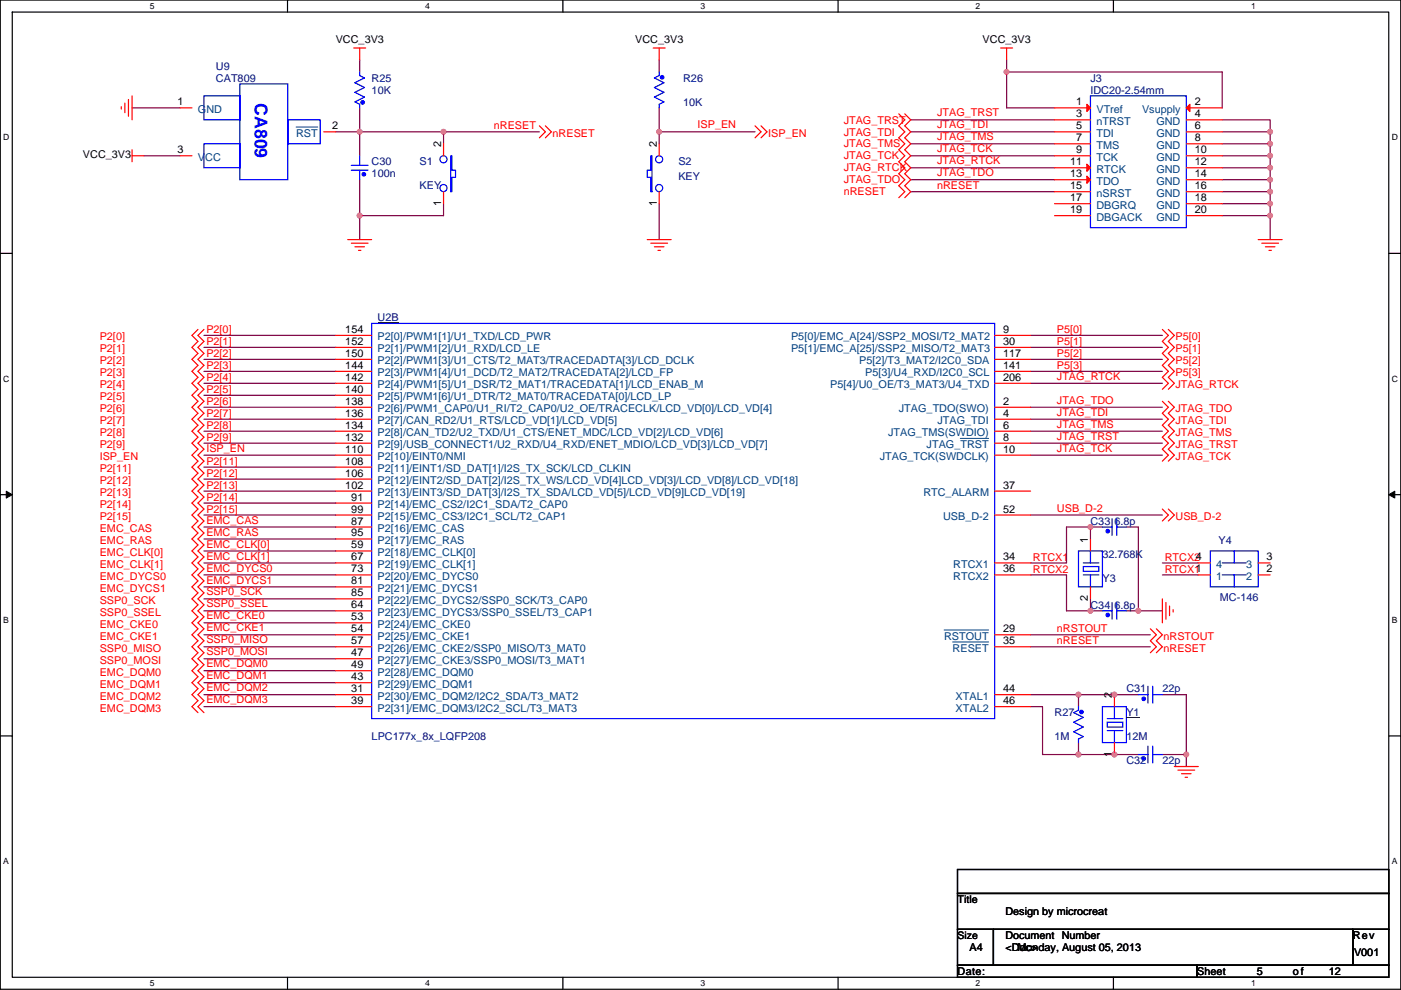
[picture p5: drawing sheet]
<svg xmlns="http://www.w3.org/2000/svg" width="297mm" height="210mm" viewBox="0 0 297 210" stroke-linecap="round" stroke-linejoin="round" font-family="sans-serif">
<path d="M.1 0h296.9v209.8h-296.9zM2.6 2.6h291.8v204.7h-291.8z" fill="none" stroke="#000" stroke-width=".25"/>
<g fill="#fff">
<path d="M31.8 .3h1v2h-1z"/>
<path d="M31.8 207.5h1v2.1h-1z"/>
</g>
<path d="M61 0v2.6M61 207.3v2.5" fill="none" stroke="#000" stroke-width=".25"/>
<g fill="#fff">
<path d="M90.1 .3h1v2h-1z"/>
<path d="M90.1 207.5h1v2.1h-1z"/>
</g>
<path d="M119.3 0v2.6M119.3 207.3v2.5" fill="none" stroke="#000" stroke-width=".25"/>
<g fill="#fff">
<path d="M148.5 .3h1v2h-1z"/>
<path d="M148.5 207.5h1v2.1h-1z"/>
</g>
<path d="M177.7 0v2.6M177.7 207.3v2.5" fill="none" stroke="#000" stroke-width=".25"/>
<g fill="#fff">
<path d="M206.9 .3h1v2h-1z"/>
<path d="M206.9 207.5h1v2.1h-1z"/>
</g>
<path d="M236.1 0v2.6M236.1 207.3v2.5" fill="none" stroke="#000" stroke-width=".25"/>
<g fill="#fff">
<path d="M265.2 .3h1v2h-1z"/>
<path d="M265.2 207.5h1v2.1h-1z"/>
<path d="M.7 28.2h1.3v2h-1.3z"/>
<path d="M295.1 28.2h1.3v2h-1.3z"/>
<path d="M.7 79.3h1.3v2.1h-1.3z"/>
<path d="M295.1 79.3h1.3v2.1h-1.3z"/>
</g>
<path d="M.1 53.7h2.5M294.4 53.7h2.6" fill="none" stroke="#000" stroke-width=".25"/>
<g fill="#fff">
<path d="M.7 130.5h1.2v2h-1.2z"/>
<path d="M295.1 130.5h1.2v2h-1.2z"/>
</g>
<path d="M.1 104.9h2.5M294.4 104.9h2.6" fill="none" stroke="#000" stroke-width=".25"/>
<path d="M1.3 104.2l1.3 .7-1.3 .7zM294.4 104.9l1.3-.7v1.4z" fill="#000" stroke="#000" stroke-width=".21"/>
<g fill="#fff">
<path d="M.7 181.7h1.2v2h-1.2z"/>
<path d="M295.1 181.7h1.2v2h-1.2z"/>
</g>
<path d="M.1 156.1h2.5M294.4 156.1h2.6M203 184.4h91.4v5.1h-91.4zM203 189.5h91.4v7.6h-91.4zM203 197.1h7.6v7.6h-7.6zM210.6 197.1h76.2v7.6h-76.2zM286.8 197.1h7.6v7.6h-7.6zM203 204.7h50.8v2.6h-50.8zM253.8 204.7h40.6v2.6h-40.6z" fill="none" stroke="#000" stroke-width=".25"/>
<g fill="none" stroke="#800040" stroke-width=".25">
<path d="M76.3 12.7v2.6M139.8 12.7v2.6M213.4 15.3v7.6h10.2M213.4 12.7v2.6M213.4 15.3h45.7v7.6M28 22.9h10.2M30.5 33h7.7M71.2 28h5.1M76.3 22.9v5.1M76.3 28v5M76.3 38.1v7.6M76.3 28h17.7"/>
<path d="M94 28v2.5M94 28h20.4M139.8 22.9v7.6M139.8 28h20.3M193.1 28h30.5M193.1 30.5h30.5M193.1 25.4h30.5M193.1 38.1h30.5M193.1 33h30.5M193.1 35.6h30.5M259.1 25.4h10.2v2.6M259.1 28h10.2"/>
<path d="M259.1 30.5h10.2v2.5M259.1 33h10.2M259.1 35.6h10.2M259.1 38.1h10.2M269.3 28v2.5M269.3 33v2.6M269.3 35.6v2.5M269.3 38.1v2.6M76.3 45.7v5.1M94 43.2v2.5h-17.7M139.8 43.2v7.6M193.1 40.7h30.5"/>
<path d="M259.1 40.7h10.2M259.1 43.2h10.2M259.1 45.7h10.2M269.3 40.7v2.5M269.3 43.2v2.5M269.3 45.7v5.1M43.2 71.1h28M43.2 73.7h28M43.2 76.2h28M43.2 78.8h28M218.5 71.1h27.9M218.5 73.7h27.9"/>
<path d="M218.5 76.2h27.9M218.5 78.8h27.9M43.2 96.5h28M43.2 81.3h28M43.2 83.8h28M43.2 86.4h28M43.2 88.9h28M43.2 91.5h28M43.2 94h28M43.2 99.1h28M218.5 86.4h27.9M218.5 88.9h27.9"/>
<path d="M218.5 91.5h27.9M218.5 94h27.9M218.5 96.5h27.9M218.5 81.3h27.9M43.2 111.8h28M43.2 114.3h28M43.2 116.9h28M43.2 119.4h28M43.2 101.6h28M43.2 104.2h28M43.2 106.7h28M43.2 109.2h28"/>
<path d="M218.5 109.2h27.9M231.2 111.8h-5.1v7.6h-7.6M231.2 111.8v2.5M231.2 111.8h2.5M238.8 111.8h2.6v17.8h-2.6M246.4 119.4h7.7M43.2 121.9h28M43.2 124.5h28M43.2 127h28M43.2 129.6h28M43.2 132.1h28M43.2 134.6h28"/>
<path d="M43.2 137.2h28M43.2 139.7h28M218.5 137.2h25.4M218.5 121.9h7.6v7.7h5.1M218.5 134.6h25.4M231.2 127v2.6M231.2 129.6h2.5M241.4 129.6h5M246.4 121.9h7.7M43.2 142.3h28M43.2 144.8h28M43.2 147.3h28"/>
<path d="M43.2 149.9h28M218.5 147.3h10.2M218.5 149.9h2.5v10.1h7.7M228.7 147.3h12.7M228.7 147.3v2.6M228.7 157.5v2.5M246.4 147.3h5.1v12.7M228.7 160h12.7M246.4 160h5.1M251.5 160v2.6"/>
</g>
<g fill="#f0f" stroke="#f0f" stroke-width=".25">
<circle cx="94" cy="27.9" r=".5"/>
<circle cx="76.2" cy="27.9" r=".5"/>
<circle cx="76.2" cy="45.7" r=".5"/>
<circle cx="139.7" cy="27.9" r=".5"/>
<circle cx="228.6" cy="147.3" r=".5"/>
<circle cx="236.3" cy="147.3" r=".5"/>
<circle cx="236.3" cy="160" r=".5"/>
<circle cx="251.5" cy="160" r=".5"/>
<circle cx="228.6" cy="160" r=".5"/>
<circle cx="241.3" cy="129.5" r=".5"/>
<circle cx="231.2" cy="111.8" r=".5"/>
<circle cx="213.4" cy="15.2" r=".5"/>
<circle cx="269.3" cy="27.9" r=".5"/>
<circle cx="269.3" cy="30.5" r=".5"/>
<circle cx="269.3" cy="33" r=".5"/>
<circle cx="269.3" cy="35.6" r=".5"/>
<circle cx="269.3" cy="38.1" r=".5"/>
<circle cx="269.3" cy="40.6" r=".5"/>
<circle cx="269.3" cy="43.2" r=".5"/>
<circle cx="269.3" cy="45.7" r=".5"/>
<circle cx="231.2" cy="129.5" r=".5"/>
</g>
<g fill="none" stroke="#f00" stroke-width=".25">
<path d="M75 10.2h2.5M76.3 10.2v2.5M76.3 15.3h.1M138.5 10.2h2.5M139.8 10.2v2.5M139.8 15.3h.1M212.2 10.2h2.5M213.4 10.2v2.5M25.7 22.6v.5M26.5 21.9v2M27.2 21.1v3.6M28 33h2.5"/>
<path d="M28 31.8v2.5M28 20.3v5.1M38.2 22.9h2.5M38.2 33h2.5M68.6 28h2.6M76.3 22.9h.1M76.3 38.1h.1M76.3 33h.1M94 30.5v2.5M114.4 26.7l1.2 1.3-1.2 1.2M115.6 26.7l1.3 1.3-1.3 1.2M139.8 30.5v2.5"/>
<path d="M139.8 22.9h.1M160.1 26.7l1.3 1.3-1.3 1.2M161.4 26.7l1.2 1.3-1.2 1.2M190.6 24.2l1.2 1.2-1.2 1.3 1.2 1.3-1.2 1.2 1.2 1.3-1.2 1.3 1.2 1.2-1.2 1.3 1.2 1.3-1.2 1.3 1.2 1.2-1.2 1.3 1.2 1.3-1.2 1.2M191.8 24.2l1.3 1.2-1.3 1.3 1.3 1.3-1.3 1.2 1.3 1.3-1.3 1.3 1.3 1.2-1.3 1.3 1.3 1.3-1.3 1.3 1.3 1.2-1.3 1.3 1.3 1.3-1.3 1.2M223.6 22.9h7.6M223.6 25.4h7.6M223.6 28h7.6M223.6 30.5h7.6M223.6 33h7.6M223.6 35.6h7.6M223.6 38.1h7.6"/>
<path d="M251.5 22.9h7.6M251.5 25.4h7.6M251.5 28h7.6M251.5 30.5h7.6M251.5 33h7.6M251.5 35.6h7.6M251.5 38.1h7.6M73.7 50.8h5.1M74.5 51.6h3.5M75.2 52.3h2.1M76 53.1h.5M94 40.7v2.5"/>
<path d="M137.2 50.8h5.1M138 51.6h3.5M138.7 52.3h2.1M139.5 53.1h.5M139.8 40.7v2.5M223.6 40.7h7.6M223.6 43.2h7.6M223.6 45.7h7.6M251.5 40.7h7.6M251.5 43.2h7.6M251.5 45.7h7.6M266.8 50.8h5"/>
<path d="M267.5 51.6h3.6M268.3 52.3h2M269 53.1h.6M42 69.9l-1.3 1.2 1.3 1.3-1.3 1.3 1.3 1.3-1.3 1.2 1.3 1.3-1.3 1.3 1.3 1.2-1.3 1.3 1.3 1.3-1.3 1.2 1.3 1.3-1.3 1.3 1.3 1.3-1.3 1.2 1.3 1.3-1.3 1.3 1.3 1.2-1.3 1.3 1.3 1.3-1.3 1.2 1.3 1.3-1.3 1.3 1.3 1.3-1.3 1.2 1.3 1.3-1.3 1.3 1.3 1.2-1.3 1.3 1.3 1.3-1.3 1.2 1.3 1.3-1.3 1.3 1.3 1.3-1.3 1.2 1.3 1.3-1.3 1.3 1.3 1.2-1.3 1.3 1.3 1.3-1.3 1.2 1.3 1.3-1.3 1.3 1.3 1.3-1.3 1.2 1.3 1.3-1.3 1.3 1.3 1.2-1.3 1.3 1.3 1.3-1.3 1.2 1.3 1.3-1.3 1.3 1.3 1.3-1.3 1.2 1.3 1.3-1.3 1.3 1.3 1.2-1.3 1.3 1.3 1.3-1.3 1.2 1.3 1.3-1.3 1.3 1.3 1.3M43.2 69.9l-1.2 1.2 1.2 1.3-1.2 1.3 1.2 1.3-1.2 1.2 1.2 1.3-1.2 1.3 1.2 1.2-1.2 1.3 1.2 1.3-1.2 1.2 1.2 1.3-1.2 1.3 1.2 1.3-1.2 1.2 1.2 1.3-1.2 1.3 1.2 1.2-1.2 1.3 1.2 1.3-1.2 1.2 1.2 1.3-1.2 1.3 1.2 1.3-1.2 1.2 1.2 1.3-1.2 1.3 1.2 1.2-1.2 1.3 1.2 1.3-1.2 1.2 1.2 1.3-1.2 1.3 1.2 1.3-1.2 1.2 1.2 1.3-1.2 1.3 1.2 1.2-1.2 1.3 1.2 1.3-1.2 1.2 1.2 1.3-1.2 1.3 1.2 1.3-1.2 1.2 1.2 1.3-1.2 1.3 1.2 1.2-1.2 1.3 1.2 1.3-1.2 1.2 1.2 1.3-1.2 1.3 1.2 1.3-1.2 1.2 1.2 1.3-1.2 1.3 1.2 1.2-1.2 1.3 1.2 1.3-1.2 1.2 1.2 1.3-1.2 1.3 1.2 1.3M71.2 71.1h7.6M71.2 73.7h7.6M71.2 76.2h7.6M71.2 78.8h7.6M210.9 71.1h7.6M210.9 73.7h7.6M210.9 76.2h7.6"/>
<path d="M210.9 78.8h7.6M246.4 69.9l1.3 1.2-1.3 1.3 1.3 1.3-1.3 1.3 1.3 1.2-1.3 1.3 1.3 1.3-1.3 1.2 1.3 1.3-1.3 1.3M247.7 69.9l1.3 1.2-1.3 1.3 1.3 1.3-1.3 1.3 1.3 1.2-1.3 1.3 1.3 1.3-1.3 1.2 1.3 1.3-1.3 1.3M71.2 81.3h7.6M71.2 83.8h7.6M71.2 86.4h7.6M71.2 88.9h7.6M71.2 91.5h7.6M71.2 94h7.6M71.2 96.5h7.6M71.2 99.1h7.6M210.9 86.4h7.6"/>
<path d="M210.9 88.9h7.6M210.9 91.5h7.6M210.9 94h7.6M210.9 96.5h7.6M210.9 81.3h7.6M246.4 85.1l1.3 1.3-1.3 1.3 1.3 1.2-1.3 1.3 1.3 1.3-1.3 1.2 1.3 1.3-1.3 1.3 1.3 1.2-1.3 1.3M247.7 85.1l1.3 1.3-1.3 1.3 1.3 1.2-1.3 1.3 1.3 1.3-1.3 1.2 1.3 1.3-1.3 1.3 1.3 1.2-1.3 1.3M71.2 101.6h7.6M71.2 104.2h7.6M71.2 106.7h7.6M71.2 109.2h7.6M71.2 111.8h7.6"/>
<path d="M71.2 114.3h7.6M71.2 116.9h7.6M71.2 119.4h7.6M210.9 104.2h7.6M210.9 119.4h7.6M210.9 109.2h7.6M231.2 114.3v2.6M233.7 111.8h.1M238.8 111.8h.1M246.4 108l1.3 1.2-1.3 1.3M247.7 108l1.3 1.2-1.3 1.3M254.1 119.4h2.5"/>
<path d="M266.8 119.4h2.5M71.2 121.9h7.6M71.2 124.5h7.6M71.2 127h7.6M71.2 129.6h7.6M71.2 132.1h7.6M71.2 134.6h7.6M71.2 137.2h7.6M71.2 139.7h7.6M210.9 137.2h7.6M210.9 134.6h7.6M210.9 121.9h7.6"/>
<path d="M231.2 124.5v2.5M233.7 129.6h.1M238.8 129.6h.1M243.9 133.4l1.3 1.2-1.3 1.3 1.3 1.3-1.3 1.3M245.2 133.4l1.2 1.2-1.2 1.3 1.2 1.3-1.2 1.3M246.4 127v5.1M247.2 127.8v3.5M248 128.5v2.1M248.7 129.3v.5M254.1 121.9h2.5M266.8 121.9h2.5M71.2 142.3h7.6"/>
<path d="M71.2 144.8h7.6M71.2 147.3h7.6M71.2 149.9h7.6M210.9 147.3h7.6M210.9 149.9h7.6M228.7 149.9h.1M228.7 157.5h.1M236.3 157.5v2.5M236.3 147.3v2.6M241.4 147.3h.1M246.4 147.3h.1M241.4 160h.1"/>
<path d="M246.4 160h.1M249 162.6h5.1M249.7 163.3h3.6M250.5 164.1h2M251.3 164.9h.5"/>
</g>
<g fill="none" stroke="#00f" stroke-width=".25">
<path d="M50.9 17.8h10.1v20.3h-10.1zM76.3 15.3v.7l1 .5-2.1 1 2.1 1.1-2.1 1 2.1 1-2.1 1 1.1 .5v.8M139.8 15.3v.7l-1.1 .5 2.1 1-2.1 1.1 2.1 1-2.1 1 2.1 1-1 .5v.8M43.2 30.5h7.7v5.1h-7.7zM43.2 20.3h7.7v5.1h-7.7zM61 25.4h6.9v5.1h-6.9zM74.5 35.1h3.5M74.5 36.1h3.5M76.3 36.1v2M76.3 33v2.1M95.6 33h.2v3.1h.8v1.5h-.8v3.1h-.2zM138 33h.2v7.7h-.2v-3.1h-.8v-1.5h.8z"/>
<path d="M231.2 20.3h20.3v28h-20.3zM78.8 68.6h132.1v83.8h-132.1zM228.7 116.9h5v7.6h-5zM229.7 119.4h3.3M231.2 116.9v2.5M233.7 111.8h2.1M235.8 110v3.6M236.8 110v3.6M236.8 111.8h2M256.6 116.9h10.2v7.6h-10.2zM259.1 119.4h5.1M261.7 116.9v2.5"/>
<path d="M229.7 120.2h3.3v1h-3.3zM229.7 121.9h3.3M231.2 121.9v2.6M233.7 129.6h2.1M235.8 127.8v3.5M236.8 127.8v3.5M236.8 129.6h2M259.1 121.9h5.1M261.7 121.9v2.6M228.7 149.9v.7l-1.1 .6 2.1 1-2.1 1 2.1 1-2.1 1 2.1 1-1 .5v.8M233.7 149.9h5.1v7.6h-5.1zM234.8 153.2h3.3v1h-3.3z"/>
<path d="M234.8 152.4h3.3M234.8 155h3.3M236.3 149.9v2.5M236.3 155v2.5M241.4 147.3h2M243.4 158.3v3.5M243.4 145.6v3.5M244.4 158.3v3.5M244.4 145.6v3.5M244.4 147.3h2M241.4 160h2M244.4 160h2"/>
<circle cx="94" cy="33.8" r=".76"/>
<circle cx="94" cy="39.9" r=".76"/>
<circle cx="139.7" cy="39.9" r=".76"/>
<circle cx="139.7" cy="33.8" r=".76"/>
</g>
<g fill="#00f" stroke="#00f" stroke-width=".25">
<circle cx="229.3" cy="151" r=".38"/>
<circle cx="234.9" cy="112.7" r=".38"/>
<circle cx="242.5" cy="160.9" r=".38"/>
<circle cx="234.9" cy="130.4" r=".38"/>
<circle cx="140.4" cy="16.4" r=".38"/>
<circle cx="76.9" cy="21.7" r=".38"/>
<circle cx="242.5" cy="148.2" r=".38"/>
<circle cx="77.1" cy="37" r=".38"/>
</g>
<path d="M62.8 26.9h4.6M203.6 93h6M200.2 133.6h9.4M202 136.2h7.6" fill="none" stroke="#004080" stroke-width=".21"/>
<path d="M80.1 68.4h4.4M238.8 152.3h2.8" fill="none" stroke="#000080" stroke-width=".21"/>
<g fill="#f00" stroke="#f00" stroke-width=".25">
<path d="M230.4 22.1l.8 .8-.8 .7z"/>
<path d="M251.5 22.9l.8-.8v1.5z"/>
<path d="M230.4 34.8l.8 .8-.8 .7z"/>
<path d="M230.4 37.4l.8 .7-.8 .8z"/>
</g>
<text font-size="3.7" fill="#00f" x="54" y="21.9" transform="rotate(90 54 21.9)">CA809</text>
<g font-size="2.3">
<text x="71.2" y="9.2">VCC_3V3</text>
<text x="134.7" y="9.2">VCC_3V3</text>
<text x="208.3" y="9.2">VCC_3V3</text>
<text x="37.7" y="22.4">1</text>
<text x="228.2" y="22.4">1</text>
<text x="253.3" y="22.4">2</text>
<text x="70.4" y="27.4">2</text>
<text x="228.2" y="24.9">3</text>
<text x="228.2" y="27.4">5</text>
<text x="228.2" y="30">7</text>
<text x="253.3" y="24.9">4</text>
<text x="253.3" y="27.4">6</text>
<text x="253.3" y="30">8</text>
<text x="17.6" y="33.6">VCC_3V3</text>
<text x="37.7" y="32.5">3</text>
<text x="93.5" y="31.3" transform="rotate(-90 93.5 31.3)">2</text>
<text x="139.2" y="31.3" transform="rotate(-90 139.2 31.3)">2</text>
<text x="226.9" y="35.1">11</text>
<text x="228.2" y="32.5">9</text>
<text x="253.3" y="32.5">10</text>
<text x="253.3" y="35.1">12</text>
<text x="226.9" y="37.6">13</text>
<text x="226.9" y="40.1">15</text>
<text x="253.3" y="37.6">14</text>
<text x="253.3" y="40.1">16</text>
<text x="93.5" y="43.7" transform="rotate(-90 93.5 43.7)">1</text>
<text x="139.2" y="43.7" transform="rotate(-90 139.2 43.7)">1</text>
<text x="226.9" y="42.7">17</text>
<text x="226.9" y="45.2">19</text>
<text x="253.3" y="42.7">18</text>
<text x="253.3" y="45.2">20</text>
<text x="73.2" y="70.6">154</text>
<text x="212.7" y="70.6">9</text>
<text x="73.2" y="73.2">152</text>
<text x="73.2" y="75.7">150</text>
<text x="212.7" y="75.7">117</text>
<text x="212.7" y="73.2">30</text>
<text x="73.2" y="78.2">144</text>
<text x="73.2" y="80.8">142</text>
<text x="73.2" y="83.3">140</text>
<text x="212.7" y="80.8">206</text>
<text x="212.7" y="78.2">141</text>
<text x="73.2" y="85.9">138</text>
<text x="73.2" y="88.4">136</text>
<text x="212.7" y="88.4">4</text>
<text x="212.7" y="85.9">2</text>
<text x="73.2" y="90.9">134</text>
<text x="73.2" y="93.5">132</text>
<text x="212.7" y="90.9">6</text>
<text x="212.7" y="93.5">8</text>
<text x="73.2" y="96">110</text>
<text x="73.2" y="98.6">108</text>
<text x="73.2" y="101.1">106</text>
<text x="212.7" y="96">10</text>
<text x="73.2" y="103.6">102</text>
<text x="74.5" y="106.2">91</text>
<text x="212.7" y="103.6">37</text>
<text x="74.5" y="108.7">99</text>
<text x="74.5" y="111.3">87</text>
<text x="74.5" y="113.8">95</text>
<text x="212.7" y="108.7">52</text>
<text x="74.5" y="116.3">59</text>
<text x="74.5" y="118.9">67</text>
<text x="212.7" y="118.9">34</text>
<text x="230.7" y="115.1" transform="rotate(-90 230.7 115.1)">1</text>
<text x="268.5" y="118.9">3</text>
<text x="74.5" y="121.4">73</text>
<text x="74.5" y="124">81</text>
<text x="212.7" y="121.4">36</text>
<text x="268.5" y="121.4">2</text>
<text x="74.5" y="126.5">85</text>
<text x="74.5" y="129">64</text>
<text x="74.5" y="131.6">53</text>
<text x="230.7" y="127.6" transform="rotate(-90 230.7 127.6)">2</text>
<text x="74.5" y="134.1">54</text>
<text x="74.5" y="136.7">57</text>
<text x="212.7" y="136.7">35</text>
<text x="212.7" y="134.1">29</text>
<text x="74.5" y="139.2">47</text>
<text x="74.5" y="141.7">49</text>
<text x="74.5" y="144.3">43</text>
<text x="74.5" y="146.8">31</text>
<text x="74.5" y="149.4">39</text>
<text x="212.7" y="146.8">44</text>
<text x="212.7" y="149.4">46</text>
<text x="235.8" y="148.1" transform="rotate(-90 235.8 148.1)">2</text>
<text x="235.8" y="160.6" transform="rotate(-90 235.8 160.6)">1</text>
<text x="203" y="191.5">Title</text>
<text x="213.2" y="194.1">Design by microcreat</text>
<text x="205.5" y="201.7">A4</text>
<text x="213.2" y="199.2">Document Number</text>
<text x="213.2" y="201.7">&lt;Doc&gt;</text>
<text x="215.7" y="201.7">Monday, August 05, 2013</text>
<text x="286.8" y="199.2">Rev</text>
<text x="287.1" y="202.7">V001</text>
<text x="203" y="206.8">Date:</text>
<text x="253.8" y="206.8">Sheet</text>
<text x="266.5" y="206.8">5</text>
<text x="274.1" y="206.8">of</text>
<text x="281.7" y="206.8">12</text>
</g>
<g font-size="2.3" fill="#000080">
<text x="45.8" y="14.8">U9</text>
<text x="45.8" y="17.3">CAT809</text>
<text x="78.8" y="17.3">R25</text>
<text x="144.8" y="17.3">R26</text>
<text x="231.2" y="17.3">J3</text>
<text x="78.8" y="19.9">10K</text>
<text x="144.8" y="22.4">10K</text>
<text x="231.2" y="19.9">IDC20-2.54mm</text>
<text x="78.8" y="35.1">C30</text>
<text x="89" y="35.1">S1</text>
<text x="143.8" y="35.1">S2</text>
<text x="78.8" y="37.6">100n</text>
<text x="89" y="40.2">KEY</text>
<text x="143.8" y="38.1">KEY</text>
<text x="80.1" y="68.1">U2B</text>
<text x="231.2" y="111.3">C33 6.8p</text>
<text x="233.7" y="118.4">32.768K</text>
<text x="258.4" y="115.4">Y4</text>
<text x="233.7" y="123.5">Y3</text>
<text x="231.2" y="129.1">C34 6.8p</text>
<text x="258.6" y="127.6">MC-146</text>
<text x="238.8" y="146.9">C31</text>
<text x="246.4" y="146.9">22p</text>
<text x="223.6" y="151.9">R27</text>
<text x="238.8" y="151.9">Y1</text>
<text x="78.8" y="157">LPC177x_8x_LQFP208</text>
<text x="223.6" y="157">1M</text>
<text x="238.8" y="157">12M</text>
<text x="238.8" y="162.1">C32</text>
<text x="246.4" y="162.1">22p</text>
</g>
<g font-size="2.3" fill="#004080">
<text x="42" y="23.9">GND</text>
<text x="232.5" y="23.9">VTref</text>
<text x="242.1" y="23.9">Vsupply</text>
<text x="62.8" y="29">RST</text>
<text x="232.5" y="26.5">nTRST</text>
<text x="232.5" y="29">TDI</text>
<text x="245.2" y="26.5">GND</text>
<text x="245.2" y="29">GND</text>
<text x="42" y="34.1">VCC</text>
<text x="232.5" y="31.5">TMS</text>
<text x="232.5" y="34.1">TCK</text>
<text x="245.2" y="31.5">GND</text>
<text x="245.2" y="34.1">GND</text>
<text x="232.5" y="36.6">RTCK</text>
<text x="232.5" y="39.2">TDO</text>
<text x="232.5" y="41.7">nSRST</text>
<text x="245.2" y="36.6">GND</text>
<text x="245.2" y="39.2">GND</text>
<text x="245.2" y="41.7">GND</text>
<text x="232.5" y="44.2">DBGRQ</text>
<text x="232.5" y="46.8">DBGACK</text>
<text x="245.2" y="44.2">GND</text>
<text x="245.2" y="46.8">GND</text>
<text x="80.1" y="72.2">P2[0]/PWM1[1]/U1_TXD/LCD_PWR</text>
<text x="80.1" y="74.7">P2[1]/PWM1[2]/U1_RXD/LCD_LE</text>
<text x="80.1" y="77.3">P2[2]/PWM1[3]/U1_CTS/T2_MAT3/TRACEDADTA[3]/LCD_DCLK</text>
<text x="167.7" y="72.2">P5[0]/EMC_A[24]/SSP2_MOSI/T2_MAT2</text>
<text x="167.7" y="74.7">P5[1]/EMC_A[25]/SSP2_MISO/T2_MAT3</text>
<text x="182.2" y="77.3">P5[2]/T3_MAT2/I2C0_SDA</text>
<text x="80.1" y="79.8">P2[3]/PWM1[4]/U1_DCD/T2_MAT2/TRACEDATA[2]/LCD_FP</text>
<text x="80.1" y="82.3">P2[4]/PWM1[5]/U1_DSR/T2_MAT1/TRACEDATA[1]/LCD_ENAB_M</text>
<text x="176" y="82.3">P5[4]/U0_OE/T3_MAT3/U4_TXD</text>
<text x="183.4" y="79.8">P5[3]/U4_RXD/I2C0_SCL</text>
<text x="80.1" y="84.9">P2[5]/PWM1[6]/U1_DTR/T2_MAT0/TRACEDATA[0]/LCD_LP</text>
<text x="80.1" y="87.4">P2[6]/PWM1_CAP0/U1_RI/T2_CAP0/U2_OE/TRACECLK/LCD_VD[0]/LCD_VD[4]</text>
<text x="80.1" y="90">P2[7]/CAN_RD2/U1_RTS/LCD_VD[1]/LCD_VD[5]</text>
<text x="190.6" y="87.4">JTAG_TDO(SWO)</text>
<text x="198.8" y="90">JTAG_TDI</text>
<text x="80.1" y="92.5">P2[8]/CAN_TD2/U2_TXD/U1_CTS/ENET_MDC/LCD_VD[2]/LCD_VD[6]</text>
<text x="80.1" y="95">P2[9]/USB_CONNECT1/U2_RXD/U4_RXD/ENET_MDIO/LCD_VD[3]/LCD_VD[7]</text>
<text x="188.3" y="92.5">JTAG_TMS(SWDIO)</text>
<text x="196.5" y="95">JTAG_TRST</text>
<text x="80.1" y="97.6">P2[10]/EINT0/NMI</text>
<text x="80.1" y="100.1">P2[11]/EINT1/SD_DAT[1]/I2S_TX_SCK/LCD_CLKIN</text>
<text x="186.5" y="97.6">JTAG_TCK(SWDCLK)</text>
<text x="80.1" y="102.7">P2[12]/EINT2/SD_DAT[2]/I2S_TX_WS/LCD_VD[4]LCD_VD[3]/LCD_VD[8]/LCD_VD[18]</text>
<text x="80.1" y="105.2">P2[13]/EINT3/SD_DAT[3]/I2S_TX_SDA/LCD_VD[5]/LCD_VD[9]LCD_VD[19]</text>
<text x="80.1" y="107.7">P2[14]/EMC_CS2/I2C1_SDA/T2_CAP0</text>
<text x="195.8" y="105.2">RTC_ALARM</text>
<text x="80.1" y="110.3">P2[15]/EMC_CS3/I2C1_SCL/T2_CAP1</text>
<text x="80.1" y="112.8">P2[16]/EMC_CAS</text>
<text x="200" y="110.3">USB_D-2</text>
<text x="80.1" y="115.4">P2[17]/EMC_RAS</text>
<text x="80.1" y="117.9">P2[18]/EMC_CLK[0]</text>
<text x="80.1" y="120.4">P2[19]/EMC_CLK[1]</text>
<text x="80.1" y="123">P2[20]/EMC_DYCS0</text>
<text x="80.1" y="125.5">P2[21]/EMC_DYCS1</text>
<text x="202.1" y="120.4">RTCX1</text>
<text x="202.1" y="123">RTCX2</text>
<text x="257.9" y="123">1</text>
<text x="257.9" y="120.4">4</text>
<text x="264.2" y="123">2</text>
<text x="264.2" y="120.4">3</text>
<text x="80.1" y="128.1">P2[22]/EMC_DYCS2/SSP0_SCK/T3_CAP0</text>
<text x="80.1" y="130.6">P2[23]/EMC_DYCS3/SSP0_SSEL/T3_CAP1</text>
<text x="80.1" y="133.1">P2[24]/EMC_CKE0</text>
<text x="80.1" y="135.7">P2[25]/EMC_CKE1</text>
<text x="200.2" y="135.7">RSTOUT</text>
<text x="80.1" y="138.2">P2[26]/EMC_CKE2/SSP0_MISO/T3_MAT0</text>
<text x="80.1" y="140.8">P2[27]/EMC_CKE3/SSP0_MOSI/T3_MAT1</text>
<text x="80.1" y="143.3">P2[28]/EMC_DQM0</text>
<text x="202" y="138.2">RESET</text>
<text x="80.1" y="145.8">P2[29]/EMC_DQM1</text>
<text x="80.1" y="148.4">P2[30]/EMC_DQM2/I2C2_SDA/T3_MAT2</text>
<text x="202.6" y="148.4">XTAL1</text>
<text x="80.1" y="150.9">P2[31]/EMC_DQM3/I2C2_SCL/T3_MAT3</text>
<text x="202.6" y="150.9">XTAL2</text>
</g>
<g font-size="2.3" fill="#f00">
<text x="104.7" y="27.5">nRESET</text>
<text x="117.2" y="29">nRESET</text>
<text x="147.9" y="27.2">ISP_EN</text>
<text x="162.9" y="29">ISP_EN</text>
<text x="178.9" y="28.7">JTAG_TDI</text>
<text x="178.9" y="26.2">JTAG_TRST</text>
<text x="198.7" y="27.2">JTAG_TDI</text>
<text x="198.7" y="29.8">JTAG_TMS</text>
<text x="198.7" y="24.7">JTAG_TRST</text>
<text x="178.9" y="31.3">JTAG_TMS</text>
<text x="178.9" y="33.8">JTAG_TCK</text>
<text x="198.7" y="32.3">JTAG_TCK</text>
<text x="198.7" y="34.9">JTAG_RTCK</text>
<text x="178.9" y="38.9">JTAG_TDO</text>
<text x="178.9" y="36.4">JTAG_RTCK</text>
<text x="178.9" y="41.4">nRESET</text>
<text x="198.7" y="37.4">JTAG_TDO</text>
<text x="198.7" y="40.2">nRESET</text>
<text x="43.7" y="70.6">P2[0]</text>
<text x="224.1" y="70.6">P5[0]</text>
<text x="21.1" y="72.2">P2[0]</text>
<text x="21.1" y="74.7">P2[1]</text>
<text x="21.1" y="77.3">P2[2]</text>
<text x="43.7" y="73.2">P2[1]</text>
<text x="43.7" y="75.7">P2[2]</text>
<text x="224.1" y="73.2">P5[1]</text>
<text x="224.1" y="75.7">P5[2]</text>
<text x="249.2" y="72.2">P5[0]</text>
<text x="249.2" y="74.7">P5[1]</text>
<text x="249.2" y="77.3">P5[2]</text>
<text x="21.1" y="79.8">P2[3]</text>
<text x="21.1" y="82.3">P2[4]</text>
<text x="43.7" y="78.3">P2[3]</text>
<text x="43.7" y="80.8">P2[4]</text>
<text x="43.7" y="83.3">P2[5]</text>
<text x="224.1" y="80.6">JTAG_RTCK</text>
<text x="224.1" y="78.3">P5[3]</text>
<text x="249.2" y="82.3">JTAG_RTCK</text>
<text x="249.2" y="79.8">P5[3]</text>
<text x="21.1" y="84.9">P2[5]</text>
<text x="21.1" y="87.4">P2[6]</text>
<text x="21.1" y="90">P2[7]</text>
<text x="43.7" y="85.9">P2[6]</text>
<text x="43.7" y="88.4">P2[7]</text>
<text x="224.1" y="85.7">JTAG_TDO</text>
<text x="224.1" y="88.2">JTAG_TDI</text>
<text x="249.2" y="87.4">JTAG_TDO</text>
<text x="249.2" y="90">JTAG_TDI</text>
<text x="21.1" y="92.5">P2[8]</text>
<text x="21.1" y="95">P2[9]</text>
<text x="43.7" y="95.8">ISP_EN</text>
<text x="43.7" y="91">P2[8]</text>
<text x="43.7" y="93.5">P2[9]</text>
<text x="224.1" y="90.7">JTAG_TMS</text>
<text x="224.1" y="93.3">JTAG_TRST</text>
<text x="224.1" y="95.8">JTAG_TCK</text>
<text x="249.2" y="92.5">JTAG_TMS</text>
<text x="249.2" y="95">JTAG_TRST</text>
<text x="21.1" y="97.6">ISP_EN</text>
<text x="21.1" y="100.1">P2[11]</text>
<text x="43.7" y="98.6">P2[11]</text>
<text x="43.7" y="101.1">P2[12]</text>
<text x="249.2" y="97.6">JTAG_TCK</text>
<text x="21.1" y="102.7">P2[12]</text>
<text x="21.1" y="105.2">P2[13]</text>
<text x="21.1" y="107.7">P2[14]</text>
<text x="43.7" y="103.7">P2[13]</text>
<text x="43.7" y="106.2">P2[14]</text>
<text x="21.1" y="112.8">EMC_CAS</text>
<text x="21.1" y="110.3">P2[15]</text>
<text x="43.7" y="111.1">EMC_CAS</text>
<text x="43.7" y="113.6">EMC_RAS</text>
<text x="43.7" y="108.7">P2[15]</text>
<text x="224.1" y="108.5">USB_D-2</text>
<text x="249.2" y="110.3">USB_D-2</text>
<text x="21.1" y="115.4">EMC_RAS</text>
<text x="21.1" y="117.9">EMC_CLK[0]</text>
<text x="43.7" y="116.1">EMC_CLK[0]</text>
<text x="43.7" y="118.7">EMC_CLK[1]</text>
<text x="219" y="118.9">RTCX1</text>
<text x="246.9" y="118.9">RTCX24</text>
<text x="21.1" y="120.4">EMC_CLK[1]</text>
<text x="21.1" y="125.5">EMC_DYCS1</text>
<text x="21.1" y="123">EMC_DYCS0</text>
<text x="43.7" y="121.2">EMC_DYCS0</text>
<text x="43.7" y="123.8">EMC_DYCS1</text>
<text x="219" y="121.4">RTCX2</text>
<text x="246.9" y="121.4">RTCX11</text>
<text x="21.1" y="128.1">SSP0_SCK</text>
<text x="21.1" y="130.6">SSP0_SSEL</text>
<text x="43.7" y="126.3">SSP0_SCK</text>
<text x="43.7" y="128.8">SSP0_SSEL</text>
<text x="43.7" y="131.4">EMC_CKE0</text>
<text x="21.1" y="135.7">EMC_CKE1</text>
<text x="21.1" y="133.1">EMC_CKE0</text>
<text x="43.7" y="133.9">EMC_CKE1</text>
<text x="43.7" y="136.5">SSP0_MISO</text>
<text x="224.1" y="136.7">nRESET</text>
<text x="224.1" y="134.1">nRSTOUT</text>
<text x="246.7" y="135.7">nRSTOUT</text>
<text x="21.1" y="143.3">EMC_DQM0</text>
<text x="21.1" y="138.2">SSP0_MISO</text>
<text x="21.1" y="140.8">SSP0_MOSI</text>
<text x="43.7" y="141.5">EMC_DQM0</text>
<text x="43.7" y="139">SSP0_MOSI</text>
<text x="246.7" y="138.2">nRESET</text>
<text x="21.1" y="145.8">EMC_DQM1</text>
<text x="21.1" y="148.4">EMC_DQM2</text>
<text x="43.7" y="144.1">EMC_DQM1</text>
<text x="43.7" y="146.6">EMC_DQM2</text>
<text x="43.7" y="149.2">EMC_DQM3</text>
<text x="21.1" y="150.9">EMC_DQM3</text>
</g>
<text font-size="2.2" x="203" y="199.1">Size</text>
<g font-size="1.8">
<text x="31.8" y="1.9">5</text>
<text x="90.1" y="1.9">4</text>
<text x="148.5" y="1.9">3</text>
<text x="206.9" y="1.9">2</text>
<text x="265.2" y="1.9">1</text>
<text x=".7" y="29.8">D</text>
<text x="295.1" y="29.8">D</text>
<text x=".7" y="81">C</text>
<text x="295.1" y="81">C</text>
<text x=".7" y="132.1">B</text>
<text x="295.1" y="132.1">B</text>
<text x=".7" y="183.3">A</text>
<text x="295.1" y="183.3">A</text>
<text x="31.8" y="209.2">5</text>
<text x="90.1" y="209.2">4</text>
<text x="148.5" y="209.2">3</text>
<text x="206.9" y="209.2">2</text>
<text x="265.2" y="209.2">1</text>
</g>
</svg>
